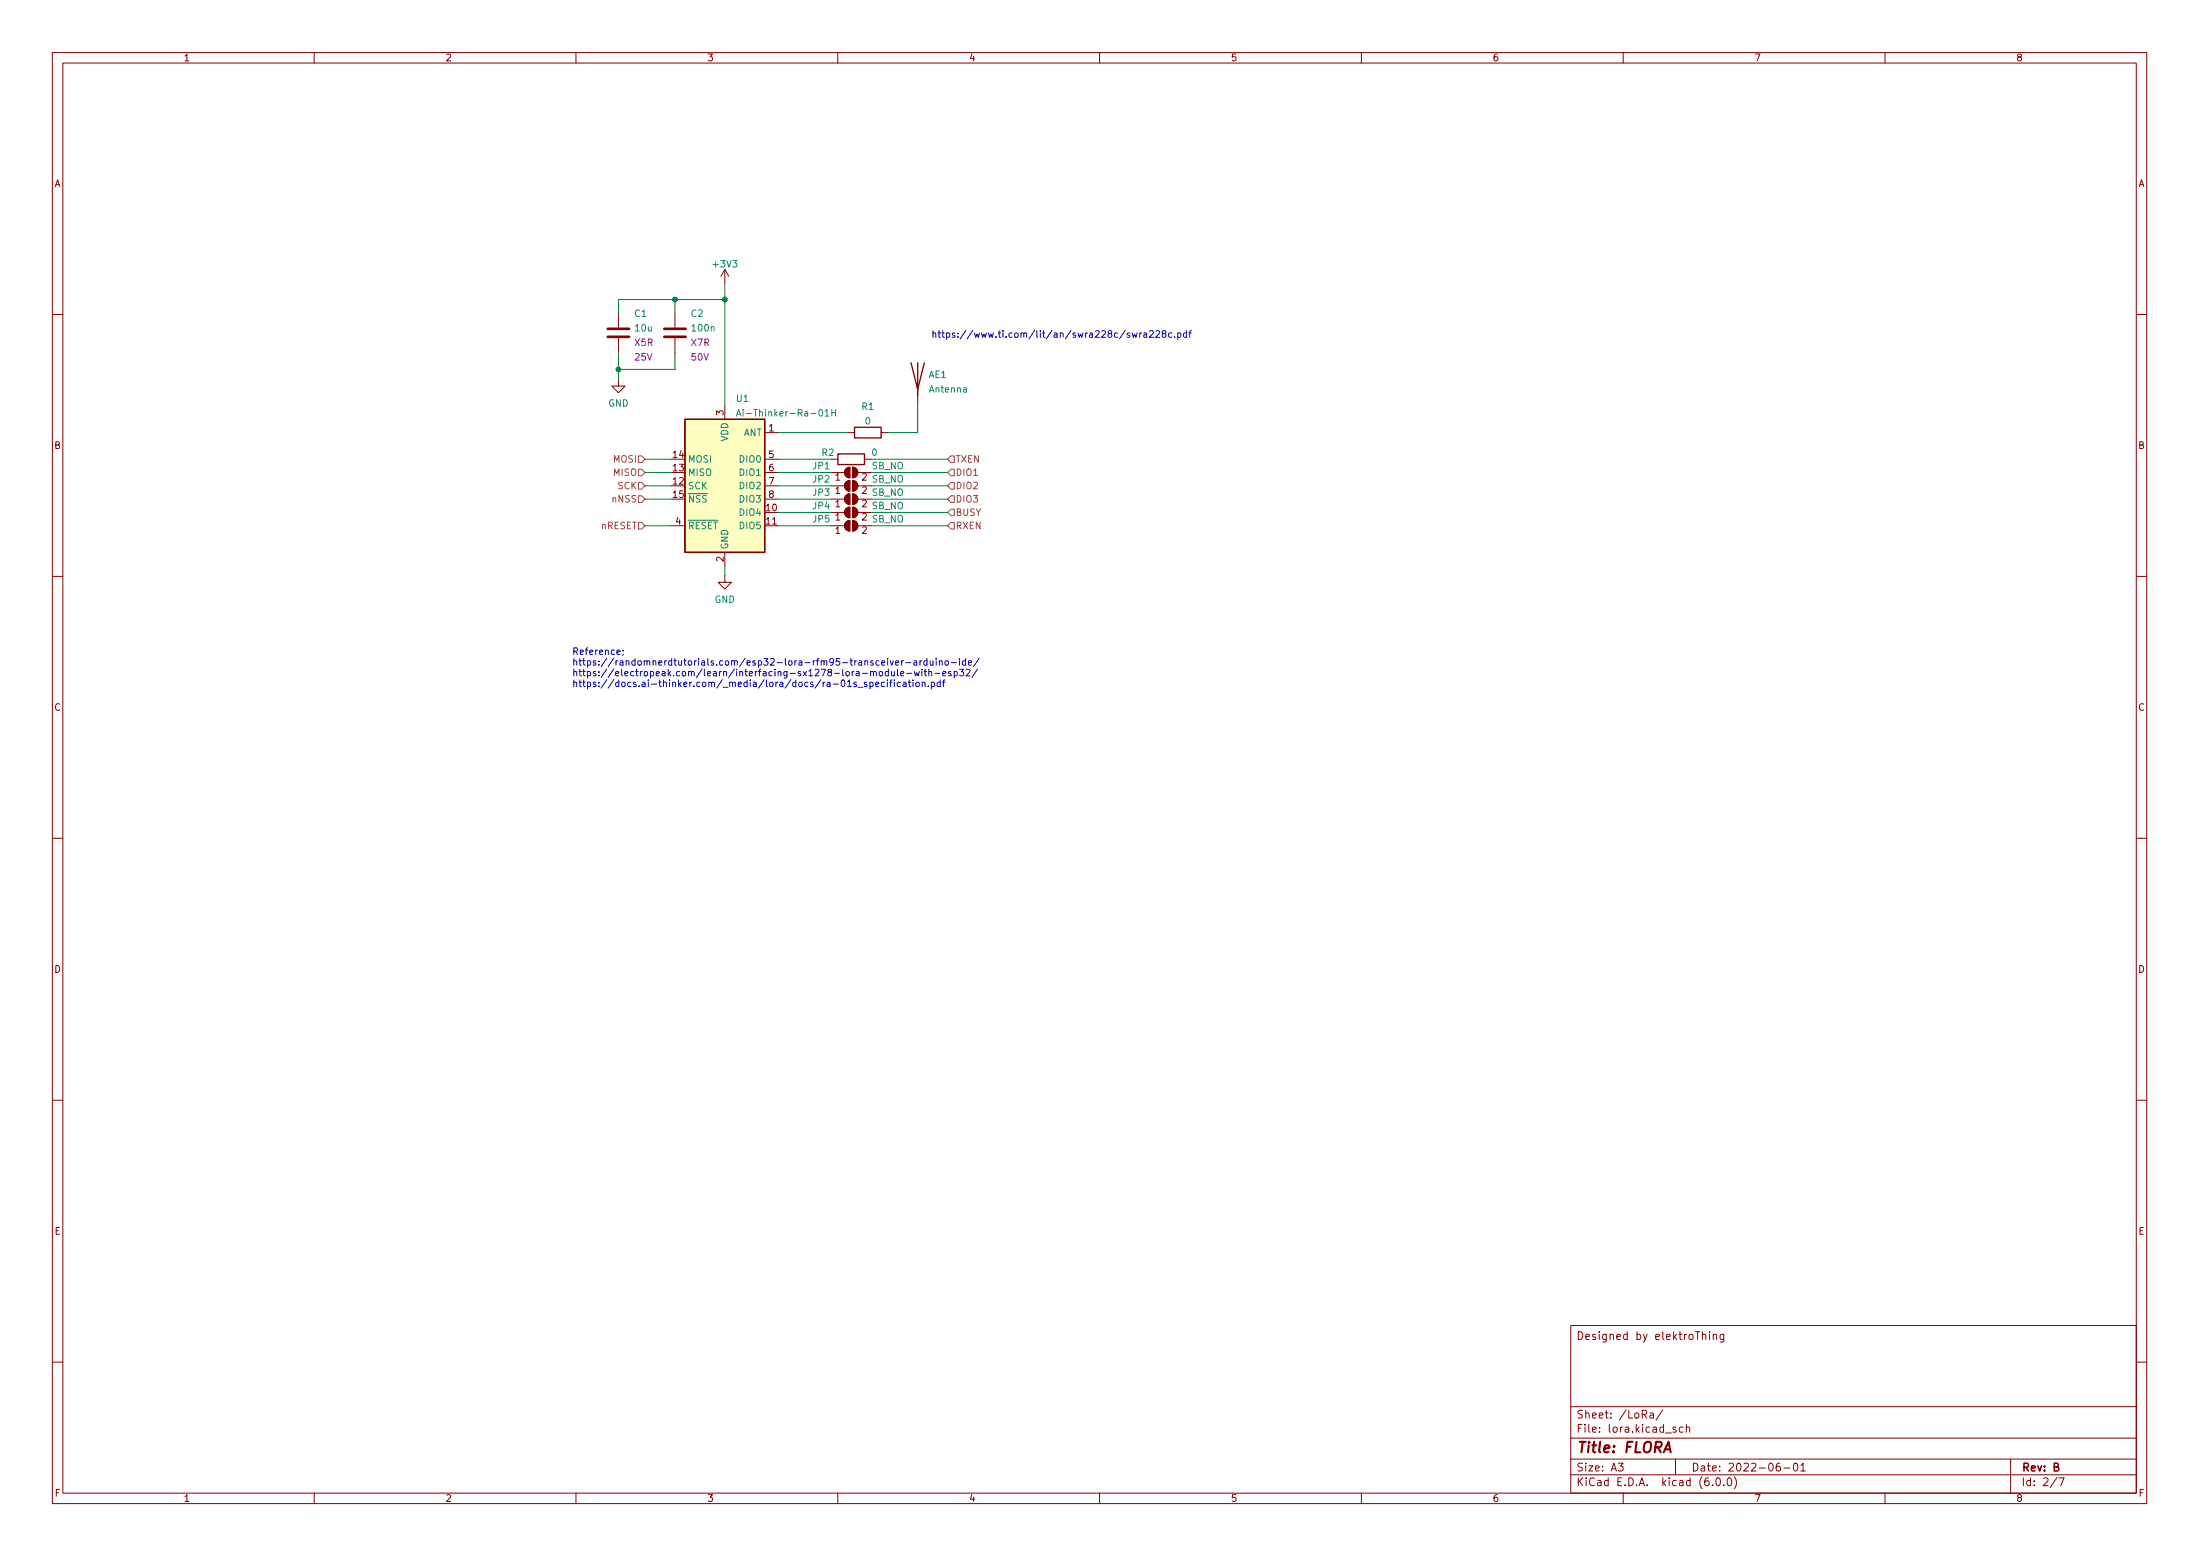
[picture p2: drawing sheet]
<svg xmlns="http://www.w3.org/2000/svg" width="420mm" height="297mm" viewBox="0 0 420 297" stroke-linecap="round" stroke-linejoin="round" font-family="sans-serif">
<g fill="none" stroke="#840000" stroke-width=".19">
<path d="M10 10h400v277h-400zM12 12h396v273h-396zM60 10v2M110 10v2M160 10v2M210 10v2M260 10v2M310 10v2M360 10v2M118.1 59.7v2.8M128.9 59.7v2.8M138.4 51.5v2.5"/>
<path d="M138.4 51.5l-.7 1.2M138.4 51.5l.8 1.2M10 60h2M118.1 72.4v1.3h1.3l-1.3 1.3-1.3-1.3h1.3M118.1 64.6v2.7M128.9 64.6v2.7M138.4 77.5v2.5M175.3 74.3v2.6M408 60h2M146 82.6h2.6M146 87.7h2.6M146 90.2h2.6"/>
<path d="M146 92.7h2.6M146 95.3h2.6M158.7 87.7h1.3M158.7 90.2h2.6M158.7 92.7h2.6M158.7 95.3h2.6M158.7 97.8h2.6M161.6 99.6l.7-.2v2a1.02 1.02 0 0 1-.9-.6 1.02 1.02 0 0 1 .2-1.2zM161.6 94.6l.7-.3v2a1.02 1.02 0 0 1-.9-.6 1.02 1.02 0 0 1 .2-1.1zM161.6 92l.7-.3v2.1a1.02 1.02 0 0 1-.9-.7 1.02 1.02 0 0 1 .2-1.1zM161.6 89.5l.7-.3v2a1.02 1.02 0 0 1-.9-.6 1.02 1.02 0 0 1 .2-1.1zM161.6 97.1l.7-.3v2a1.02 1.02 0 0 1-.9-.6 1.02 1.02 0 0 1 .2-1.1z"/>
<path d="M161.9 82.6h1.3M162.8 99.4a1.02 1.02 0 0 1 1 1 1.02 1.02 0 0 1-1 1zM162.8 94.3a1.02 1.02 0 0 1 1 1 1.02 1.02 0 0 1-1 1zM162.8 91.7a1.02 1.02 0 0 1 1 1 1.02 1.02 0 0 1-1 1.1zM162.8 89.2a1.02 1.02 0 0 1 1 1 1.02 1.02 0 0 1-1 1zM162.8 96.8a1.02 1.02 0 0 1 1 1 1.02 1.02 0 0 1-1 1zM163.8 90.2h2.6M163.8 92.7h2.6M163.8 95.3h2.6M163.8 97.8h2.6M165.1 87.7h1.3M168.3 82.6h1.2"/>
<path d="M10 110h2M128.3 100.4h2.5M138.4 109.9v1.3h1.3l-1.3 1.2-1.2-1.2h1.2M138.4 105.4v2.6M146 100.4h2.6M158.7 100.4h2.6M163.8 100.4h2.6M408 110h2M10 160h2M408 160h2M10 210h2M408 210h2"/>
<path d="M300 253h108v32h-108zM325.1 254.9l.3-.2 .3 .1 .1 .9M326.5 254.2v.2M326.5 254.7v1M327.2 254.9l.2-.2 .4 .1 .1 .9M327.2 254.7v1M329.2 254.7v1.2l-.3 .3-.3-.1M329.2 254.8l-.4-.1-.3 .3 .1 .6h.6M10 260h2M300 278.5h108M300 274.5h108M300 268.5h108"/>
<path d="M309.1 279.3h.9l-.5 .6 .4 .1v.7l-.2 .1-.6-.1M315.1 269.8h.6l.1 .9M315.8 270.1h-.5a.29 .29 0 0 0-.2 .3 .29 .29 0 0 0 .2 .3l.5-.1M317.6 269.1l-1.3 2M320 278.5v3M320.1 272.5l-.4-.1-.2 .2 .1 .2 .5 .2v.3h-.6M321.4 272.5l-.4-.1-.3 .3 .2 .6h.5M322.1 272.6l.2-.2 .3 .1 .1 .9M322.1 271.9v1.5M339.9 279.3a.6 .6 0 0 0-.7 .7v.5l.2 .2 .4 .1 .2-.1 .1-.5-.2-.2-.4-.1-.3 .3M342.7 279.4l.2-.1a.8 .8 0 0 1 .5 .8 .8 .8 0 0 1-.5 .7 1 1 0 0 1-.2-1.4zM343.9 279.7l.5-.4v1.5"/>
<path d="M384 278.5v6.5M408 260h2M60 285v2M110 285v2M160 285v2M210 285v2M260 285v2M300 281.5h108M310 285v2M327.1 283.5v.1M327.9 282.2l.2-.1a.8 .8 0 0 1 .5 .8 .8 .8 0 0 1-.5 .7 1 1 0 0 1-.2-1.4zM329.2 283.5v.1"/>
<path d="M330.1 282.2l.1-.1a.8 .8 0 0 1 .5 .8 .8 .8 0 0 1-.5 .7 1 1 0 0 1-.1-1.4zM331.2 281.9a1.72 1.72 0 0 1 0 2.3M340.7 280.2h1.2M343.9 280.8h.9M360 285v2M392.9 282l-1.3 2M393.2 282.1h1l-.6 1.5"/>
</g>
<path d="M317.7 277.2l1-2 .4 2M318 276.7h1" fill="none" stroke="#840000" stroke-width=".4"/>
<path d="M174 69.3l1.3 5 1.2-5M175.3 69.3v6.3M130.8 80h15.2v25.4h-15.2zM160 86.7h5.1v2h-5.1zM163.2 81.6h5.1v2h-5.1z" fill="none" stroke="#840000" stroke-width=".25"/>
<g fill="#840000" stroke="#840000" stroke-width=".19">
<path d="M161.6 99.6l.7-.2v2a1.02 1.02 0 0 1-.9-.6 1.02 1.02 0 0 1 .2-1.2z"/>
<path d="M162.8 99.4a1.02 1.02 0 0 1 1 1 1.02 1.02 0 0 1-1 1z"/>
<path d="M161.6 94.6l.7-.3v2a1.02 1.02 0 0 1-.9-.6 1.02 1.02 0 0 1 .2-1.1z"/>
<path d="M162.8 94.3a1.02 1.02 0 0 1 1 1 1.02 1.02 0 0 1-1 1z"/>
<path d="M161.6 92l.7-.3v2.1a1.02 1.02 0 0 1-.9-.7 1.02 1.02 0 0 1 .2-1.1z"/>
<path d="M162.8 91.7a1.02 1.02 0 0 1 1 1 1.02 1.02 0 0 1-1 1.1z"/>
<path d="M161.6 89.5l.7-.3v2a1.02 1.02 0 0 1-.9-.6 1.02 1.02 0 0 1 .2-1.1z"/>
<path d="M162.8 89.2a1.02 1.02 0 0 1 1 1 1.02 1.02 0 0 1-1 1z"/>
<path d="M161.6 97.1l.7-.3v2a1.02 1.02 0 0 1-.9-.6 1.02 1.02 0 0 1 .2-1.1z"/>
<path d="M162.8 96.8a1.02 1.02 0 0 1 1 1 1.02 1.02 0 0 1-1 1z"/>
</g>
<path d="M130.8 80h15.2v25.4h-15.2z" fill="#ffffc2" stroke="#ffffc2" stroke-width=".19"/>
<path d="M140.6 79.4l.5-1.2 .4 1.2M140.8 79.1h.6M141.9 78.2v.1M157.6 78.5l.3-.3v1.2M157.6 79.4h.7M158.9 78.2v1.2M158.9 78.8h.7M159.6 78.2v1.2" fill="none" stroke="#008484" stroke-width=".19"/>
<path d="M116.1 64.3h4M116.1 62.8h4M126.9 64.3h4M126.9 62.8h4" fill="none" stroke="#840000" stroke-width=".51"/>
<path d="M121.9 89.6h.7l.6 .6-.6 .6h-.7zM121.9 87h.7l.6 .7-.6 .6h-.7zM121.9 92.1h.7l.6 .6-.6 .7h-.7zM121.9 99.7h.7l.6 .7-.6 .6h-.7zM121.9 94.7h.7l.6 .6-.6 .6h-.7zM181 90.2l.6-.6h.6v1.2h-.6zM181.6 99.7h.6v1.3h-.6l-.6-.6zM181.6 92.1h.6v1.3h-.6l-.6-.7zM181.6 97.2h.6v1.3h-.6l-.6-.7zM181.6 94.7h.6v1.2h-.6l-.6-.6zM181.6 87h.6v1.3h-.6l-.6-.6z" fill="none" stroke="#848400" stroke-width=".19"/>
<g fill="none" stroke="#0000c2" stroke-width=".19">
<path d="M216.2 63.6l.3 .8 .2-.6 .2 .6 .3-.8M217.7 63.6v.8M218 63.6l-.3 .2M218.5 63.6h.4l.1 .8M219 63.9h-.4l-.2 .2 .2 .3 .4-.1M219.5 63.2l.5-.1 .3 .4-.8 .9h.8M220.8 63.2l.4-.1 .3 .4-.8 .9h.8M222.2 63.7l-.2-.3v-.2l.2-.1 .4 .1v.4l-.5 .1-.1 .2v.4l.2 .1h.2l.3-.2-.1-.4-.2-.1M223.8 63.6h-.4l-.2 .2 .1 .5h.5M224.3 64.3v.1M224.9 63.6h.4l.2 .2-.1 .5h-.5M224.9 63.6v1.2"/>
<path d="M226.6 63.6h-.3l-.3 .2 .1 .5h.5M226.6 63.1v1.3M227 63.6h.5M227.5 63.1l-.3 .2v1.1M117.8 124.5l.6-.1v-.2l-.4-.1-.2 .2 .1 .6h.5M119 124.2v.1M119 124.9l-.1 .2M163.5 130.3l-.3-.1-.1 .2v.2l.4 .1v.3h-.4M163.8 131.2h1M165.5 130.3l-.3-.1-.1 .2v.2l.4 .1v.3h-.4M166.1 130.3l.4-.1 .2 .3-.1 .5h-.5M166.1 130.2v1.3"/>
<path d="M166.8 128.4l.2-.2h.3l.1 .8M167.2 130.6l.6-.1v-.2l-.4-.1-.2 .2 .1 .6h.5M167.9 126.2l-.4-.1-.2 .3 .1 .5h.5M168 128.2h.3l.3 .2v.4l-.3 .2h-.3l-.1-.2zM168.4 126.6l.6-.2-.1-.2-.3-.1-.2 .2v.6h.5M168.9 130.3l-.3-.1-.3 .3 .1 .5h.5M169.5 129.8v.1M169.5 130.2v.9M169.5 125.7v.1M169.5 126.1v.9M169.7 128.2h-.4l-.3 .2 .2 .6h.5M169.7 127.8v1.2"/>
<path d="M169.9 130.2h.5M170 126.1l.3 .9 .3-.9M170.3 128.2v.8h.3l.2-.1M170.4 129.8l-.3 .2v1.1M170.8 129.8v.1M170.8 128.2v.8M170.8 130.2v.9M171 126.6l.6-.2v-.2l-.4-.1-.2 .2 .1 .6h.5M171.4 127.8v1l.2 .2M171.9 130.3l-.3-.1-.3 .3 .2 .5h.4M172 128.6l.6-.1v-.3h-.4l-.2 .2 .1 .6h.5M172.2 126.1v.9"/>
<path d="M172.5 130.3h.5v.8M172.6 126.1l-.4 .3M173 126.5h.9M173 130.5l-.4 .1-.2 .2 .2 .3 .4-.1M173.2 128.5h.9M173.5 130.2h.4M173.6 129.8v1.1l.3 .2M174.4 129.8v.1M174.4 130.2v.9M174.6 126.2h.4l.1 .8M174.6 128.2l.3 .8 .2-.6 .2 .6 .3-.8M175 130.3l.3-.1 .3 .3v.3l-.3 .3-.3-.1-.1-.2z"/>
<path d="M175.1 126.4l-.4 .1-.2 .2 .2 .3 .4-.1M175.7 126.1v.9M176.1 126.1l-.4 .3M176.1 127.8v.1M176.1 128.2v.8M176.1 130.3l.2-.1 .3 .1 .1 .8M176.1 130.2v.9M176.5 128.2h.5M176.7 127.8v1l.3 .2M177 126.2l-.3-.1-.3 .3 .1 .5h.5M177 125.7v1.3M177.3 131v.1"/>
<path d="M177.4 128.3l.2-.1h.3v.8M177.4 127.8v1.2M177.6 126.1l.1 .8 .3 .1 .2-.1M177.9 130.3l.3-.1 .3 .3-.1 .5h-.5M177.9 130.2v1.3M178.2 126.1v.9M178.5 128.5h1M178.8 125.7v.1M178.8 126.1v.9M179.4 126.3l.2-.2 .3 .1v.8M179.4 126.1v.9M179.6 130.3l-.4-.1-.2 .3 .1 .5h.5"/>
<path d="M179.6 129.8v1.3M180 130.2h.5M180.1 128.6l.6-.1-.1-.3h-.4l-.1 .2v.6h.5M180.5 129.8l-.3 .2v1.1M180.6 126.2l.3-.1 .2 .3v.3l-.2 .3-.3-.1-.1-.2zM181.6 128.2h-.3l-.2 .2 .1 .1 .4 .2v.3h-.5M181.7 126.5h1M182.2 128.2h.4l.2 .2-.1 .6h-.5M182.2 128.2v1.3M183.3 125.7v.1M183.3 127.8h.7l-.4 .4 .4 .2v.5l-.2 .1-.5-.1M183.3 126.1v.9"/>
<path d="M184.4 126.2l-.4-.1-.2 .3 .1 .5h.5M184.4 125.7v1.3M184.5 127.9l.5-.1 .3 .3-.8 .9h.8M185 126.6l.6-.2-.1-.2-.4-.1-.1 .2v.6h.5M186.7 127.7l-1.1 1.6M187 125.7l-1.1 1.6"/>
</g>
<g fill="none" stroke="#008400" stroke-width=".19">
<path d="M128.9 57.2v2.5M138.4 57.2h-20.3v2.5M138.4 54v23.5M118.1 67.3v5.1M128.9 67.3v3.2h-10.8M175.3 76.9v5.7h-5.8M123.2 90.2h5.1M123.2 92.7h5.1M123.2 95.3h5.1M123.2 87.7h5.1M148.6 90.2h10.1M148.6 92.7h10.1"/>
<path d="M148.6 95.3h10.1M148.6 97.8h10.1M148.6 82.6h13.3M148.6 87.7h10.1M166.4 90.2h14.6M166.4 92.7h14.6M166.4 95.3h14.6M166.4 97.8h14.6M166.4 87.7h14.6M123.2 100.4h5.1M138.4 108v1.9M148.6 100.4h10.1"/>
<path d="M166.4 100.4h14.6"/>
</g>
<g fill="#008400" stroke="#008400" stroke-width=".19">
<circle cx="128.9" cy="57.2" r=".46"/>
<circle cx="138.4" cy="57.2" r=".46"/>
<circle cx="118.1" cy="70.5" r=".46"/>
</g>
<text font-size="2.8" fill="#840000" x="301" y="277.3">Title: FLORA</text>
<g font-size="2.1" fill="#840000">
<text x="301" y="255.8">Designed by elektroThing</text>
<text x="301" y="273.5">File: lora.kicad_sch</text>
<text x="301" y="270.8">Sheet: /LoRa/</text>
<text x="301" y="280.9">Size: A3</text>
<text x="323" y="280.9">Date: 2022-06-01</text>
<text x="386" y="280.9">Rev: B</text>
<text x="301" y="283.7">KiCad E.D.A. kicad (6.0.0)</text>
<text x="386" y="283.7">Id: 2/7</text>
</g>
<g font-size="1.8" fill="#840000">
<text x="35" y="11.7">1</text>
<text x="85" y="11.7">2</text>
<text x="135" y="11.7">3</text>
<text x="185" y="11.7">4</text>
<text x="235" y="11.7">5</text>
<text x="285" y="11.7">6</text>
<text x="335" y="11.7">7</text>
<text x="385" y="11.7">8</text>
<text x="10.3" y="35.7">A</text>
<text x="408.3" y="35.7">A</text>
<text x="138.2" y="79.3" transform="rotate(-90 138.2 79.3)">3</text>
<text x="146.8" y="82.3">1</text>
<text x="10.3" y="85.7">B</text>
<text x="128.6" y="90">13</text>
<text x="128.6" y="87.4">14</text>
<text x="146.8" y="87.4">5</text>
<text x="146.8" y="90">6</text>
<text x="408.3" y="85.7">B</text>
<text x="128.6" y="92.5">12</text>
<text x="128.6" y="95">15</text>
<text x="146.8" y="92.5">7</text>
<text x="146.8" y="95">8</text>
<text x="159.5" y="94.3">1</text>
<text x="159.5" y="91.7">1</text>
<text x="164.6" y="94.3">2 SB_NO</text>
<text x="164.6" y="91.7">2 SB_NO</text>
<text x="129" y="100.1">4</text>
<text x="146.3" y="97.6">10</text>
<text x="146.3" y="100.1">11</text>
<text x="159.5" y="101.9">1</text>
<text x="159.5" y="96.8">1</text>
<text x="159.5" y="99.4">1</text>
<text x="164.6" y="101.9">2</text>
<text x="164.6" y="99.4">2 SB_NO</text>
<text x="138.2" y="107.2" transform="rotate(-90 138.2 107.2)">2</text>
<text x="10.3" y="135.7">C</text>
<text x="408.3" y="135.7">C</text>
<text x="10.3" y="185.7">D</text>
<text x="408.3" y="185.7">D</text>
<text x="10.4" y="235.7">E</text>
<text x="408.4" y="235.7">E</text>
<text x="10.4" y="285.7">F</text>
<text x="35" y="286.7">1</text>
<text x="85" y="286.7">2</text>
<text x="135" y="286.7">3</text>
<text x="185" y="286.7">4</text>
<text x="235" y="286.7">5</text>
<text x="285" y="286.7">6</text>
<text x="335" y="286.7">7</text>
<text x="385" y="286.7">8</text>
<text x="408.4" y="285.7">F</text>
</g>
<g font-size="1.8" fill="#008484">
<text x="136.3" y="51">+3V3</text>
<text x="121.2" y="60.5">C1</text>
<text x="121.4" y="63.3">10u</text>
<text x="132" y="60.5">C2</text>
<text x="132.3" y="63.3">100n</text>
<text x="116.1" y="77.6">GND</text>
<text x="140.7" y="76.7">U1</text>
<text x="177.4" y="72.2">AE1</text>
<text x="177.6" y="74.9">Antenna</text>
<text x="141.9" y="83.2">ANT</text>
<text x="142.5" y="79.5">Ai-Thinker-Ra-01H</text>
<text x="164.6" y="78.2">R1</text>
<text x="165.2" y="81">0</text>
<text x="131.3" y="88.3">MOSI</text>
<text x="139.1" y="84.3" transform="rotate(-90 139.1 84.3)">VDD</text>
<text x="141.4" y="88.3">DIO0</text>
<text x="155.3" y="89.6">JP1</text>
<text x="157" y="87">R2</text>
<text x="166.5" y="89.6">SB_NO</text>
<text x="166.5" y="87">0</text>
<text x="131.3" y="93.4">SCK</text>
<text x="131.3" y="90.8">MISO</text>
<text x="131.3" y="95.9">~{NSS}</text>
<text x="141.4" y="90.8">DIO1</text>
<text x="141.4" y="93.4">DIO2</text>
<text x="141.4" y="95.9">DIO3</text>
<text x="155.3" y="94.7">JP3</text>
<text x="155.3" y="92.1">JP2</text>
<text x="131.3" y="101">~{RESET}</text>
<text x="141.4" y="98.5">DIO4</text>
<text x="141.4" y="101">DIO5</text>
<text x="155.3" y="99.7">JP5</text>
<text x="155.3" y="97.2">JP4</text>
<text x="164.6" y="96.8">2 SB_NO</text>
<text x="139.1" y="104.9" transform="rotate(-90 139.1 104.9)">GND</text>
<text x="136.5" y="115.1">GND</text>
</g>
<g font-size="1.8" fill="#0000c2">
<text x="177.8" y="64.5">https://www.ti.com/lit/an/swra228c/swra228c.pdf</text>
<text x="109.2" y="125">Reference;</text>
<text x="109.2" y="127">https://randomnerdtutorials.com/esp32-lora-rfm95-transceiver-arduino-ide/</text>
<text x="109.2" y="129.1">https://electropeak.com/learn/interfacing-sx1278-lora-module-with-esp32/</text>
<text x="109.2" y="131.1">https://docs.ai-thinker.com/_media/lora/docs/ra-01s_specification.pdf</text>
</g>
<g font-size="1.8" fill="#840084">
<text x="121.2" y="66">X5R</text>
<text x="121.3" y="68.8">25V</text>
<text x="132" y="66">X7R</text>
<text x="132.1" y="68.8">50V</text>
</g>
<g font-size="1.8" fill="#848400">
<text x="117.2" y="88.3">MOSI</text>
<text x="182.4" y="88.3">TXEN</text>
<text x="117" y="95.9">nNSS</text>
<text x="117.2" y="90.8">MISO</text>
<text x="118" y="93.4">SCK</text>
<text x="182.4" y="93.4">DIO2</text>
<text x="182.4" y="90.8">DIO1</text>
<text x="182.4" y="95.9">DIO3</text>
<text x="114.8" y="101">nRESET</text>
<text x="182.4" y="101">RXEN</text>
<text x="182.4" y="98.5">BUSY</text>
</g>
</svg>
